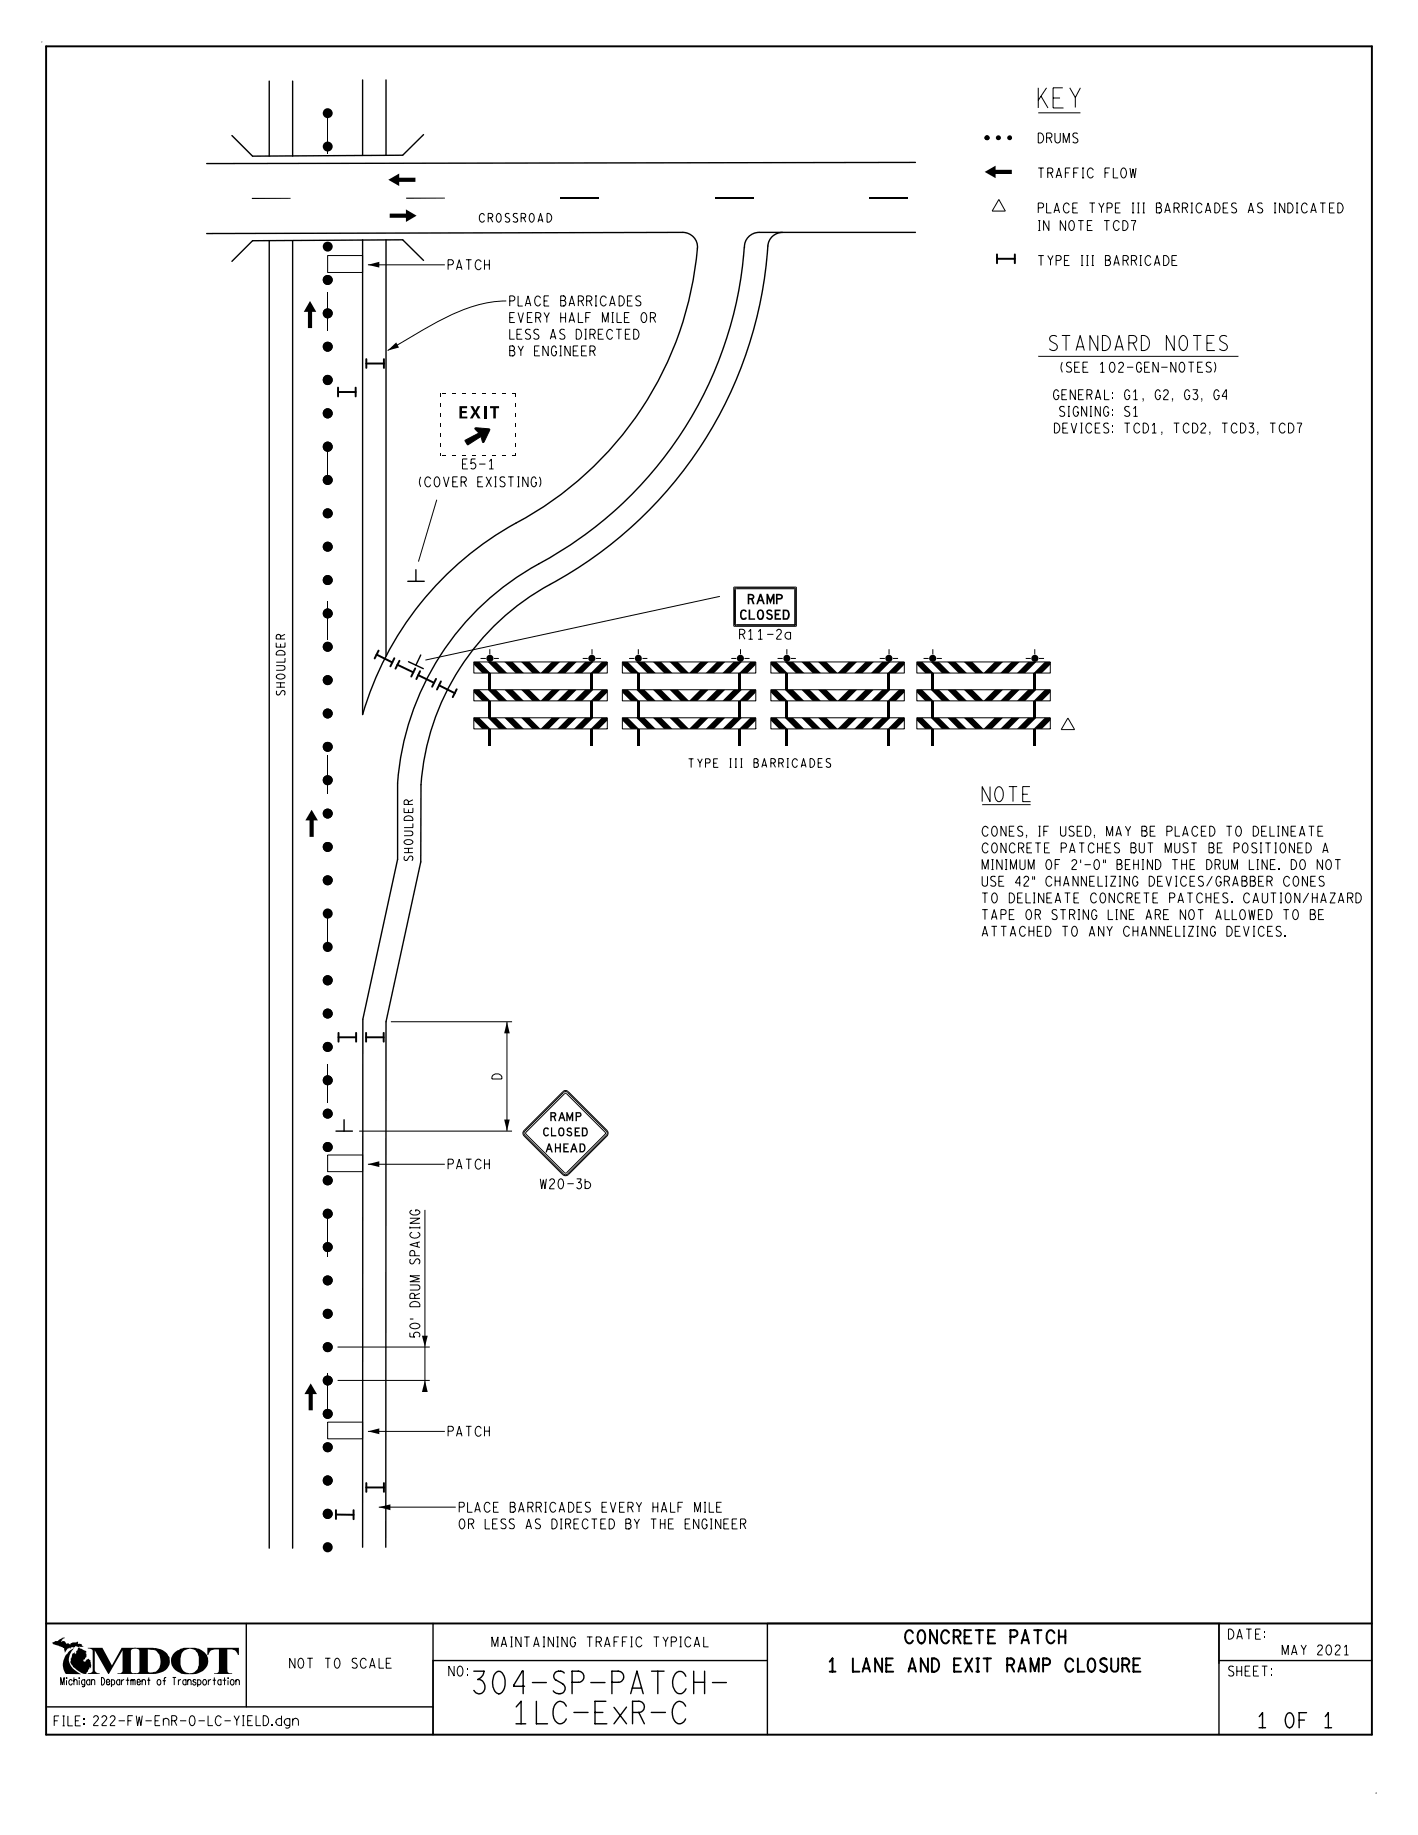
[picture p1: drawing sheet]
<svg xmlns="http://www.w3.org/2000/svg" width="216mm" height="279mm" viewBox="0 0 216 279" stroke-linecap="round" stroke-linejoin="round" font-family="sans-serif">
<g fill="none" stroke="#000" stroke-width=".3">
<path d="M7 7.1h201.9v257h-201.9zM151.8 39.4h2.7M151.8 38.7v1.4M154.5 38.7v1.4M51.5 59.7h2.7M51.5 59v1.4M54.2 59v1.4M55.8 55.4h2.7M55.8 54.7v1.3M58.5 54.7v1.3M57.3 99.7l2.4 1.2M57.6 99.1l-.6 1.2"/>
<path d="M60 100.2l-.6 1.3M60.5 101.2l2.4 1.2M60.8 100.6l-.6 1.2M63.2 101.8l-.6 1.2M63.7 102.8l2.4 1.2M64 102.2l-.6 1.2M66.4 103.4l-.6 1.2M66.9 104.4l2.4 1.2M67.1 103.8l-.6 1.2M69.5 105l-.6 1.2M51.5 157.9h2.7M51.5 157.3v1.3"/>
<path d="M54.2 157.3v1.3M55.7 157.9h2.7M55.7 157.3v1.3M58.4 157.3v1.3M51.2 230.6h2.6M51.2 229.9v1.4M53.8 229.9v1.4M55.8 225.8v1.4M55.8 226.5h2.7M58.5 225.8v1.4M7 247.2h201.9"/>
</g>
<g fill="#000">
<path d="M67 59.9l.1 .5zM67.3 59.9h.5zM68.8 59.9h.6zM70.4 59.9h.5zM71.9 59.9h.5zM73.4 59.9h.5zM74.9 59.9h.6zM76.4 59.9h.6zM78 59.9h.5zM78.5 59.9v.5zM67 69l.1 .4zM67 67.5l.1 .6z"/>
<path d="M67 66l.1 .5zM67 64.5l.1 .5zM67 63l.1 .5zM67 61.4l.1 .5zM67.3 69.4l.5 .1zM68.8 69.4l.6 .1zM70.4 69.4l.5 .1zM71.9 69.4l.5 .1zM73.4 69.4l.5 .1zM74.9 69.4l.6 .1zM76.4 69.4l.6 .1zM78 69.4l.5 .1z"/>
<path d="M78.5 69v.4zM78.5 67.5v.6zM78.5 66v.5zM78.5 64.5v.5zM78.5 63v.5zM78.5 61.4v.5z"/>
<path d="M59.3 32.5h2.5v-.6l1.6 .9-1.6 1v-.6h-2.5z" fill-rule="evenodd"/>
<path d="M59.1 27.4l1.7-1v.7h2.5v.6h-2.5v.6z" fill-rule="evenodd"/>
<path d="M47.2 45.8l1 1.7h-.7v2.5h-.6v-2.5h-.7z" fill-rule="evenodd"/>
<path d="M47.4 123.3l1 1.6h-.6v2.5h-.7v-2.5h-.6z" fill-rule="evenodd"/>
<path d="M47.3 210.6l1 1.7h-.7v2.4h-.6v-2.4h-.6z" fill-rule="evenodd"/>
<path d="M10.4 251.5l.9-.6a2.14 2.14 0 0 0 .1 3.4l.9 .6h-2.3a2.55 2.55 0 0 1 .4-3.4z" fill-rule="evenodd"/>
<path d="M7.9 250.2l.5-.3h.4l.3-.3a.75 .75 0 0 1 .8-.2h-.1a.49 .49 0 0 0-.4 .6l.1-.2v.1h.3l.3 .4a.39 .39 0 0 1 .6 .1l.1-.2 .2-.1h.6l.1-.1h.2v.3a.46 .46 0 0 1 .6 .2l.2 .3-.6-.1v.2a.64 .64 0 0 0-1 0l-.2-.1-.2 .2v-.1l-.3 .1v-.1l-.5 .7-.2-.7h-.1l-.1-.1-.3-.2v.2l-1.1-.5z" fill-rule="evenodd"/>
<path d="M11.9 250.9l.5 .1 .7 .4 .1 .2h-.1v.1l.1 .1v.5l-.3 .3-.2 .1 .1 .3h.2l.1-.3 .4-.1 .3 .2 .1 1.1-.1 .1-.1-.1-.2 .3h-.1v.3l-.2 .2v.2a3.5 3.5 0 0 1-2.3-1.4 .62 .62 0 0 1-.1-.8l-.1-.1 .1-.1 .3-.8h.2l.1-.2v.3l.1-.1-.1 .2 .2-.2v-.3l.3-.1-.1-.1z" fill-rule="evenodd"/>
<path d="M13.4 250.9h2.2l1.4 2.7 1.5-2.7h2.2v.1l-.6 .1-.2 .3v3.1l.2 .2 .6 .1v.1h-2.8v-.1l.6-.1 .2-.2v-3.2l-2.1 3.6h-.1l-2.1-3.6v3a.64 .64 0 0 0 .8 .5v.1h-1.8v-.1l.6-.2 .1-.2v-3l-.1-.3-.6-.1z" fill-rule="evenodd"/>
<path d="M20.5 250.9h3v.3l-1-.1v3.4a.88 .88 0 0 0 1 .1v.3h-3v-.1l.5-.1 .2-.2v-3.1l-.1-.3-.6-.1z" fill-rule="evenodd"/>
<path d="M23.5 250.9a2.2 2.2 0 0 1 2.4 2 1.89 1.89 0 0 1-1.8 1.9l-.6 .1v-.3h.1a1.69 1.69 0 0 0 .7-2.3v-.3l-.5-.6-.3-.2z" fill-rule="evenodd"/>
<path d="M26.6 251.6l.9-.6 .5-.1h.9v.1a1.38 1.38 0 0 0-1.4 1.5 1.68 1.68 0 0 0 1.4 2.3v.1a2.21 2.21 0 0 1-2-.5 1.79 1.79 0 0 1-.3-2.8z" fill-rule="evenodd"/>
<path d="M28.9 250.9a2.56 2.56 0 0 1 2.8 1.5 2.17 2.17 0 0 1-2.5 2.5h-.3v-.1a1.36 1.36 0 0 0 1.4-1.2v-1.3l-.3-.7a1.06 1.06 0 0 0-1.1-.6z" fill-rule="evenodd"/>
<path d="M31.6 250.9h4.8v1.1h-.2l-.2-.4a.78 .78 0 0 0-.7-.5h-.7v3.5a.63 .63 0 0 0 .7 .2v.1h-2.7v-.1l.5-.1 .2-.1v-3.5a1.27 1.27 0 0 0-1.4 .5l-.2 .4h-.1z" fill-rule="evenodd"/>
<circle cx="49.9" cy="17.2" r=".76"/>
<circle cx="49.9" cy="37.5" r=".75"/>
<circle cx="49.9" cy="22.3" r=".75"/>
<circle cx="150.3" cy="21" r=".38"/>
<circle cx="152" cy="21" r=".38"/>
<circle cx="153.7" cy="21" r=".38"/>
<circle cx="49.9" cy="42.6" r=".75"/>
<circle cx="49.9" cy="47.7" r=".75"/>
<circle cx="49.9" cy="52.8" r=".75"/>
<circle cx="49.9" cy="57.8" r=".77"/>
<circle cx="49.9" cy="78.2" r=".76"/>
<circle cx="49.9" cy="73.1" r=".76"/>
<circle cx="49.9" cy="68" r=".77"/>
<circle cx="49.9" cy="62.9" r=".77"/>
<circle cx="49.9" cy="98.5" r=".76"/>
<circle cx="49.9" cy="93.4" r=".76"/>
<circle cx="49.9" cy="88.3" r=".76"/>
<circle cx="49.9" cy="83.2" r=".76"/>
<circle cx="49.9" cy="118.8" r=".75"/>
<circle cx="49.9" cy="103.6" r=".75"/>
<circle cx="49.9" cy="113.7" r=".75"/>
<circle cx="49.9" cy="108.6" r=".75"/>
<circle cx="49.9" cy="123.9" r=".75"/>
<circle cx="49.9" cy="129" r=".75"/>
<circle cx="49.9" cy="134" r=".75"/>
<circle cx="49.9" cy="139.1" r=".77"/>
<circle cx="49.9" cy="154.3" r=".76"/>
<circle cx="49.9" cy="159.4" r=".76"/>
<circle cx="49.9" cy="149.3" r=".77"/>
<circle cx="49.9" cy="144.2" r=".77"/>
<circle cx="49.9" cy="174.6" r=".76"/>
<circle cx="49.9" cy="179.7" r=".76"/>
<circle cx="49.9" cy="164.5" r=".76"/>
<circle cx="49.9" cy="169.6" r=".76"/>
<circle cx="49.9" cy="184.8" r=".76"/>
<circle cx="49.9" cy="195" r=".77"/>
<circle cx="49.9" cy="195" r=".75"/>
<circle cx="49.9" cy="189.9" r=".75"/>
<circle cx="49.9" cy="210.2" r=".77"/>
<circle cx="49.9" cy="205.1" r=".77"/>
<circle cx="49.9" cy="200" r=".77"/>
<circle cx="49.9" cy="215.3" r=".77"/>
<circle cx="49.9" cy="235.6" r=".77"/>
<circle cx="49.9" cy="230.5" r=".77"/>
<circle cx="49.9" cy="225.4" r=".77"/>
<circle cx="49.9" cy="220.4" r=".77"/>
</g>
<g fill="none" stroke="#000" stroke-width=".21">
<path d="M41 12.3v11.5M44.6 12.3v11.5M55.2 12.2v11.4M58.8 12.2v11.4M31.5 35.6l72.5-.2a2.24 2.24 0 0 1 2.2 2.4 52.8 52.8 0 0 1-28.8 42.5 48.9 48.9 0 0 0-22.2 28.5v-72.3M41 36.7v199M44.6 36.7v199M58.8 36.5v63.4M64.5 39.7l-3.2-3.2-22.8 .2-3.2 3.1M64.5 20.5l-3.2 3.1-22.8 .2-3.2-3.2M113.3 37.7a59.9 59.9 0 0 1-32.6 48.9 41.6 41.6 0 0 0-20.2 32.6v11.6l-5.3 24.4v80.4M119.1 35.4a2.23 2.23 0 0 0-2.2 2.1 63.5 63.5 0 0 1-34.4 52.2 37.9 37.9 0 0 0-18.4 29.8v11.7l-5.3 24.4-.1 80"/>
<path d="M139.4 24.7l-107.9 .2M139.4 35.4h-23.8a2.23 2.23 0 0 0-2.3 2.3M62.1 88.5h2.5M63.3 86.7v1.8M64.1 99.7l-.8 1.6M62.2 100.8l2.3 1M51.2 172.2h2.5M52.4 170.5v1.7M7 259.9h58.9M37.5 247.2v12.7M65.9 247.2v16.9M65.9 252.8h50.9"/>
<path d="M185.6 247.2v16.9M185.6 252.8h23.3M185.7 247.2h-68.9v16.9"/>
</g>
<path d="M6.4 6.4h-.1M49.9 17.6v5.8M49.9 44.5v5.9M49.9 68v5.9M49.9 91.5v5.9M49.9 115v5.9M49.9 138.5v5.9M49.9 162v5.9M49.9 185.6v5.8M49.9 209.1v5.8M209.6 273h-.1" fill="none" stroke="#000" stroke-width=".15"/>
<path d="M38.3 30.2h5.9M61.8 30.2h5.9M85.4 30.1h5.8M108.9 30.1h5.9M132.4 30.1h5.9" fill="none" stroke="#000" stroke-width=".18"/>
<path d="M74.9 163.4h1.6v1h-1.6z" fill="#fff"/>
<g fill="none" stroke="#000" stroke-width=".15">
<path d="M74.6 98.8v.8M90.1 98.8v.8M97.2 98.8v.8M109.6 90.8l-44.8 9.7M112.7 98.8v.8M142 98.8v.8M157.6 98.8v.8M72.1 109.3h20.4v1.7h-20.4zM72.1 105h20.4v1.7h-20.4zM72.1 100.8h20.4v1.7h-20.4zM73.2 100.3h.8M75.2 100.3h.8"/>
<path d="M88.7 100.3h.8M90.7 100.3h.8M92.5 110.9v.1M94.8 109.3h20.3v1.7h-20.3zM94.8 105h20.3v1.7h-20.3zM94.8 100.8h20.3v1.7h-20.3zM95.8 100.3h.8M97.8 100.3h.8M111.3 100.3h.8M113.3 100.3h.8M115.1 110.9v.1M139.6 109.3h20.3v1.7h-20.3z"/>
<path d="M139.6 105h20.3v1.7h-20.3zM139.6 100.8h20.3v1.7h-20.3zM140.6 100.3h.8M142.6 100.3h.8M156.2 100.3h.8M158.2 100.3h.8M159.9 110.9v.1M59.5 155.6h18.5M77.2 155.6v16.6M54.7 172.2h23.3"/>
</g>
<g fill="#000">
<path d="M77.2 155.6l.4 1.7h-.8zM76.8 170.5h.8l-.4 1.7z"/>
<path d="M149.9 26.2l1.7-1v.7h2.5v.6h-2.5v.6z" fill-rule="evenodd"/>
<path d="M72.1 105h.9l1.7 1.7h-1.3l-1.3-1.3z" fill-rule="evenodd"/>
<path d="M72.1 100.8h.9l1.7 1.7h-1.3l-1.3-1.3z" fill-rule="evenodd"/>
<path d="M72.1 109.3h.9l1.7 1.7h-1.3l-1.3-1.3z" fill-rule="evenodd"/>
<path d="M74.3 105h1.2l1.7 1.7h-1.2z" fill-rule="evenodd"/>
<path d="M74.3 100.8h1.2l1.7 1.7h-1.2z" fill-rule="evenodd"/>
<path d="M74.3 109.3h1.2l1.7 1.7h-1.2z" fill-rule="evenodd"/>
<path d="M76.8 105h1.3l1.7 1.7h-1.3z" fill-rule="evenodd"/>
<path d="M76.8 100.8h1.3l1.7 1.7h-1.3z" fill-rule="evenodd"/>
<path d="M76.8 109.3h1.3l1.7 1.7h-1.3z" fill-rule="evenodd"/>
<path d="M79.3 105h1.3l1.7 1.7h-1.3z" fill-rule="evenodd"/>
<path d="M79.3 100.8h1.3l1.7 1.7h-1.3z" fill-rule="evenodd"/>
<path d="M79.3 109.3h1.3l1.7 1.7h-1.3z" fill-rule="evenodd"/>
<path d="M82.3 106.7l1.7-1.7h1.3l-1.7 1.7z" fill-rule="evenodd"/>
<path d="M82.3 102.5l1.7-1.7h1.3l-1.7 1.7z" fill-rule="evenodd"/>
<path d="M82.3 111l1.7-1.7h1.3l-1.7 1.7z" fill-rule="evenodd"/>
<path d="M84.8 106.7l1.7-1.7h1.3l-1.7 1.7z" fill-rule="evenodd"/>
<path d="M84.8 102.5l1.7-1.7h1.3l-1.7 1.7z" fill-rule="evenodd"/>
<path d="M84.8 111l1.7-1.7h1.3l-1.7 1.7z" fill-rule="evenodd"/>
<path d="M87.4 106.7l1.7-1.7h1.2l-1.6 1.7z" fill-rule="evenodd"/>
<path d="M87.4 102.5l1.7-1.7h1.2l-1.6 1.7z" fill-rule="evenodd"/>
<path d="M87.4 111l1.7-1.7h1.2l-1.6 1.7z" fill-rule="evenodd"/>
<path d="M91.6 105h.9v.4l-1.3 1.3h-1.3z" fill-rule="evenodd"/>
<path d="M91.6 100.8h.9v.4l-1.3 1.3h-1.3z" fill-rule="evenodd"/>
<path d="M91.6 109.3h.9v.4l-1.3 1.3h-1.3z" fill-rule="evenodd"/>
<path d="M94.8 105h.8l1.7 1.7h-1.3l-1.2-1.3z" fill-rule="evenodd"/>
<path d="M94.8 100.8h.8l1.7 1.7h-1.3l-1.2-1.3z" fill-rule="evenodd"/>
<path d="M94.8 109.3h.8l1.7 1.7h-1.3l-1.2-1.3z" fill-rule="evenodd"/>
<path d="M96.9 105h1.2l1.7 1.7h-1.2z" fill-rule="evenodd"/>
<path d="M96.9 100.8h1.2l1.7 1.7h-1.2z" fill-rule="evenodd"/>
<path d="M96.9 109.3h1.2l1.7 1.7h-1.2z" fill-rule="evenodd"/>
<path d="M99.4 105h1.3l1.7 1.7h-1.3z" fill-rule="evenodd"/>
<path d="M99.4 100.8h1.3l1.7 1.7h-1.3z" fill-rule="evenodd"/>
<path d="M99.4 109.3h1.3l1.7 1.7h-1.3z" fill-rule="evenodd"/>
<path d="M102 105h1.2l1.7 1.7h-1.3z" fill-rule="evenodd"/>
<path d="M102 100.8h1.2l1.7 1.7h-1.3z" fill-rule="evenodd"/>
<path d="M102 109.3h1.2l1.7 1.7h-1.3z" fill-rule="evenodd"/>
<path d="M104.9 106.7l1.7-1.7h1.3l-1.7 1.7z" fill-rule="evenodd"/>
<path d="M104.9 102.5l1.7-1.7h1.3l-1.7 1.7z" fill-rule="evenodd"/>
<path d="M104.9 111l1.7-1.7h1.3l-1.7 1.7z" fill-rule="evenodd"/>
<path d="M107.5 106.7l1.6-1.7h1.3l-1.7 1.7z" fill-rule="evenodd"/>
<path d="M107.5 102.5l1.6-1.7h1.3l-1.7 1.7z" fill-rule="evenodd"/>
<path d="M107.5 111l1.6-1.7h1.3l-1.7 1.7z" fill-rule="evenodd"/>
<path d="M110 106.7l1.7-1.7h1.3l-1.7 1.7z" fill-rule="evenodd"/>
<path d="M110 102.5l1.7-1.7h1.3l-1.7 1.7z" fill-rule="evenodd"/>
<path d="M110 111l1.7-1.7h1.3l-1.7 1.7z" fill-rule="evenodd"/>
<path d="M114.2 105h.9v.4l-1.3 1.3h-1.3z" fill-rule="evenodd"/>
<path d="M114.2 100.8h.9v.4l-1.3 1.3h-1.3z" fill-rule="evenodd"/>
<path d="M114.2 109.3h.9v.4l-1.3 1.3h-1.3z" fill-rule="evenodd"/>
<path d="M139.6 105h.8l1.7 1.7h-1.2l-1.3-1.3z" fill-rule="evenodd"/>
<path d="M139.6 100.8h.8l1.7 1.7h-1.2l-1.3-1.3z" fill-rule="evenodd"/>
<path d="M139.6 109.3h.8l1.7 1.7h-1.2l-1.3-1.3z" fill-rule="evenodd"/>
<path d="M141.7 105h1.3l1.7 1.7h-1.3z" fill-rule="evenodd"/>
<path d="M141.7 100.8h1.3l1.7 1.7h-1.3z" fill-rule="evenodd"/>
<path d="M141.7 109.3h1.3l1.7 1.7h-1.3z" fill-rule="evenodd"/>
<path d="M144.3 105h1.2l1.7 1.7h-1.3z" fill-rule="evenodd"/>
<path d="M144.3 100.8h1.2l1.7 1.7h-1.3z" fill-rule="evenodd"/>
<path d="M144.3 109.3h1.2l1.7 1.7h-1.3z" fill-rule="evenodd"/>
<path d="M146.8 105h1.3l1.7 1.7h-1.3z" fill-rule="evenodd"/>
<path d="M146.8 100.8h1.3l1.7 1.7h-1.3z" fill-rule="evenodd"/>
<path d="M146.8 109.3h1.3l1.7 1.7h-1.3z" fill-rule="evenodd"/>
<path d="M149.8 106.7l1.6-1.7h1.3l-1.7 1.7z" fill-rule="evenodd"/>
<path d="M149.8 102.5l1.6-1.7h1.3l-1.7 1.7z" fill-rule="evenodd"/>
<path d="M149.8 111l1.6-1.7h1.3l-1.7 1.7z" fill-rule="evenodd"/>
<path d="M152.3 106.7l1.7-1.7h1.3l-1.7 1.7z" fill-rule="evenodd"/>
<path d="M152.3 102.5l1.7-1.7h1.3l-1.7 1.7z" fill-rule="evenodd"/>
<path d="M152.3 111l1.7-1.7h1.3l-1.7 1.7z" fill-rule="evenodd"/>
<path d="M154.8 106.7l1.7-1.7h1.3l-1.7 1.7z" fill-rule="evenodd"/>
<path d="M154.8 102.5l1.7-1.7h1.3l-1.7 1.7z" fill-rule="evenodd"/>
<path d="M154.8 111l1.7-1.7h1.3l-1.7 1.7z" fill-rule="evenodd"/>
<path d="M159.1 105h.8v.4l-1.3 1.3h-1.2z" fill-rule="evenodd"/>
<path d="M159.1 100.8h.8v.4l-1.3 1.3h-1.2z" fill-rule="evenodd"/>
<path d="M159.1 109.3h.8v.4l-1.3 1.3h-1.2z" fill-rule="evenodd"/>
<circle cx="74.6" cy="100.2" r=".54"/>
<circle cx="90.1" cy="100.2" r=".55"/>
<circle cx="97.2" cy="100.2" r=".54"/>
<circle cx="112.7" cy="100.2" r=".55"/>
<circle cx="142" cy="100.2" r=".55"/>
<circle cx="157.6" cy="100.2" r=".54"/>
</g>
<g fill="none" stroke="#000" stroke-width=".32">
<path d="M74.6 102.5v2.5M74.6 106.7v2.6M74.6 111v2.5M90 102.5v2.5M90 106.7v2.6M90 111v2.5M97.2 102.5v2.5M97.2 106.7v2.6M97.2 111v2.5M112.6 102.5v2.5M112.6 106.7v2.6M112.6 111v2.5"/>
<path d="M142 102.5v2.5M142 106.7v2.6M142 111v2.5M157.5 102.5v2.5M157.5 106.7v2.6M157.5 111v2.5"/>
</g>
<path d="M157.1 12.4h8.4v5h-8.4z" fill="#fff"/>
<g fill="none" stroke="#000" stroke-width=".15">
<path d="M158.1 17.2h6.4M49.9 38.9h5.3v2.6h-5.3zM152.1 30.4l1 1.7h-2zM56 40.3h11.7M77.1 45.8a22.6 22.6 0 0 0-10.6 3.3l-7.5 4.3M66.5 76.1l-2.8 9.4M72.3 65.2l2.2 .1 .1 .2-1 1.9-.2-.1-.2-.8-2 1.3-.4-.7 2.1-1.2-.6-.6zM111.7 89.4h9.5v6h-9.5zM112 89.5h9l.1 .3v5.3l-.2 .2-8.9-.1-.2-.2v-5.2zM112 89.7h9v5.4h-9zM119.8 98.8v.8M135.4 98.8v.8"/>
<path d="M117.4 109.3h20.3v1.7h-20.3zM117.4 105h20.3v1.7h-20.3zM117.4 100.8h20.3v1.7h-20.3zM118.4 100.3h.8M120.4 100.3h.8M133.9 100.3h.8M136 100.3h.7M137.7 110.9v.1M162.6 109.3l1 1.8h-2zM49.9 175.9h5.3v2.5h-5.3zM56 177.3h11.7M79.8 172.1l5.9-5.9a.58 .58 0 0 1 .8 0l5.9 5.9a.64 .64 0 0 1 0 .9l-5.9 5.9a.64 .64 0 0 1-.8 0l-5.9-5.9a.58 .58 0 0 1 0-.9z"/>
<path d="M79.9 172.2l5.9-5.9 .4-.1 6.1 6 .1 .5-6 6.1-.4 .1-6.1-6-.1-.2zM80.1 172.4l6-5.9 6.1 6-6.1 6.1-6-5.9z"/>
</g>
<g fill="#000">
<path d="M56 40.3l1.7-.4v.8zM59 53.4l1.3-1.3 .4 .8zM56 177.3l1.7-.5v.9z"/>
<path d="M72.3 65.2l2.2 .1 .1 .2-1 1.9-.2-.1-.2-.8-2 1.3-.4-.7 2.1-1.2-.6-.6z" fill-rule="evenodd"/>
<path d="M117.4 105h.8l1.7 1.7h-1.3l-1.2-1.3z" fill-rule="evenodd"/>
<path d="M117.4 100.8h.8l1.7 1.7h-1.3l-1.2-1.3z" fill-rule="evenodd"/>
<path d="M117.4 109.3h.8l1.7 1.7h-1.3l-1.2-1.3z" fill-rule="evenodd"/>
<path d="M119.5 105h1.3l1.6 1.7h-1.2z" fill-rule="evenodd"/>
<path d="M119.5 100.8h1.3l1.6 1.7h-1.2z" fill-rule="evenodd"/>
<path d="M119.5 109.3h1.3l1.6 1.7h-1.2z" fill-rule="evenodd"/>
<path d="M122 105h1.3l1.7 1.7h-1.3z" fill-rule="evenodd"/>
<path d="M122 100.8h1.3l1.7 1.7h-1.3z" fill-rule="evenodd"/>
<path d="M122 109.3h1.3l1.7 1.7h-1.3z" fill-rule="evenodd"/>
<path d="M124.6 105h1.2l1.7 1.7h-1.2z" fill-rule="evenodd"/>
<path d="M124.6 100.8h1.2l1.7 1.7h-1.2z" fill-rule="evenodd"/>
<path d="M124.6 109.3h1.2l1.7 1.7h-1.2z" fill-rule="evenodd"/>
<path d="M127.5 106.7l1.7-1.7h1.3l-1.7 1.7z" fill-rule="evenodd"/>
<path d="M127.5 102.5l1.7-1.7h1.3l-1.7 1.7z" fill-rule="evenodd"/>
<path d="M127.5 111l1.7-1.7h1.3l-1.7 1.7z" fill-rule="evenodd"/>
<path d="M130.1 106.7l1.7-1.7h1.2l-1.7 1.7z" fill-rule="evenodd"/>
<path d="M130.1 102.5l1.7-1.7h1.2l-1.7 1.7z" fill-rule="evenodd"/>
<path d="M130.1 111l1.7-1.7h1.2l-1.7 1.7z" fill-rule="evenodd"/>
<path d="M132.6 106.7l1.7-1.7h1.3l-1.7 1.7z" fill-rule="evenodd"/>
<path d="M132.6 102.5l1.7-1.7h1.3l-1.7 1.7z" fill-rule="evenodd"/>
<path d="M132.6 111l1.7-1.7h1.3l-1.7 1.7z" fill-rule="evenodd"/>
<path d="M136.8 105h.9v.4l-1.3 1.3h-1.3z" fill-rule="evenodd"/>
<path d="M136.8 100.8h.9v.4l-1.3 1.3h-1.3z" fill-rule="evenodd"/>
<path d="M136.8 109.3h.9v.4l-1.3 1.3h-1.3z" fill-rule="evenodd"/>
<circle cx="119.8" cy="100.2" r=".54"/>
<circle cx="135.3" cy="100.2" r=".55"/>
</g>
<path d="M119.8 102.5v2.5M119.8 106.7v2.6M119.8 111v2.5M135.2 102.5v2.5M135.2 106.7v2.6M135.2 111v2.5" fill="none" stroke="#000" stroke-width=".32"/>
<path d="M61.9 183.7h2.5v20.4h-2.5z" fill="#fff"/>
<path d="M158.1 54.3h30.5M64.7 184.2v26.8M49.9 216.5h5.3v2.6h-5.3zM51.4 210.2h14M51.4 205.1h14M56 217.9h11.7M57.7 229.5h11.7" fill="none" stroke="#000" stroke-width=".15"/>
<path d="M56 217.9l1.7-.4v.9zM64.7 210.2l.4 1.7h-.9zM64.2 203.4h.9l-.4 1.7zM57.7 229.5l1.7-.4v.8z" fill="#000"/>
<g fill="#fff">
<path d="M149 140.5h47.3v2.6h-47.3z"/>
<path d="M149 138h54.8v2.5h-54.8z"/>
<path d="M149 135.5h58.8v2.5h-58.8z"/>
<path d="M149 132.9h54.9v2.5h-54.9z"/>
<path d="M149 130.4h55.6v2.5h-55.6z"/>
<path d="M149 127.8h53.7v2.6h-53.7z"/>
<path d="M149 125.3h54.7v2.5h-54.7z"/>
<path d="M148.8 119h8.9v3.8h-8.9z"/>
</g>
<path d="M149.5 122.5h7.4" fill="none" stroke="#000" stroke-width=".15"/>
<g font-size="3.4">
<text x="72.1" y="257.9">304-SP-PATCH-</text>
<text x="78.4" y="262.5">1LC-ExR-C</text>
</g>
<text font-size="3" x="158.1" y="16.4">KEY</text>
<g font-size="2.3">
<text x="159.8" y="53.4">STANDARD NOTES</text>
<text x="149.5" y="122.1">NOTE</text>
<text x="191.6" y="263.1">1 OF 1</text>
</g>
<g font-size="2">
<text x="131" y="250.2">CONCRETE PATCH</text>
<text x="122.1" y="254.5">1 LANE AND EXIT RAMP CLOSURE</text>
</g>
<text font-size="1.9" x="69.6" y="63.7">EXIT</text>
<g font-size="1.6">
<text x="112.7" y="94.4">CLOSED</text>
<text x="113.8" y="92">RAMP</text>
</g>
<g font-size="1.5">
<text x="158.1" y="21.8">DRUMS</text>
<text x="158.1" y="27.1">TRAFFIC FLOW</text>
<text x="158.1" y="35.1">IN NOTE TCD7</text>
<text x="158.1" y="32.4">PLACE TYPE III BARRICADES AS INDICATED</text>
<text x="68.2" y="41.1">PATCH</text>
<text x="158.1" y="40.4">TYPE III BARRICADE</text>
<text x="77.6" y="46.6">PLACE BARRICADES</text>
<text x="77.6" y="51.7">LESS AS DIRECTED</text>
<text x="77.6" y="49.1">EVERY HALF MILE OR</text>
<text x="77.6" y="54.2">BY ENGINEER</text>
<text x="161.5" y="56.7">(SEE 102-GEN-NOTES)</text>
<text x="159.9" y="65.9">DEVICES: TCD1, TCD2, TCD3, TCD7</text>
<text x="160.4" y="60.9">GENERAL: G1, G2, G3, G4</text>
<text x="161.3" y="63.4">SIGNING: S1</text>
<text x="70.4" y="71.4">E5-1</text>
<text x="63.9" y="74.1">(COVER EXISTING)</text>
<text x="112.6" y="97.3">R11-2a</text>
<text x="149.5" y="129.9">CONCRETE PATCHES BUT MUST BE POSITIONED A</text>
<text x="149.5" y="127.3">CONES, IF USED, MAY BE PLACED TO DELINEATE</text>
<text x="149.5" y="137.5">TO DELINEATE CONCRETE PATCHES. CAUTION/HAZARD</text>
<text x="149.5" y="134.9">USE 42&quot; CHANNELIZING DEVICES/GRABBER CONES</text>
<text x="149.5" y="132.4">MINIMUM OF 2'-0&quot; BEHIND THE DRUM LINE. DO NOT</text>
<text x="149.5" y="142.6">ATTACHED TO ANY CHANNELIZING DEVICES.</text>
<text x="149.5" y="140">TAPE OR STRING LINE ARE NOT ALLOWED TO BE</text>
<text x="76.4" y="164.3" transform="rotate(-90 76.4 164.3)">D</text>
<text x="68.2" y="178">PATCH</text>
<text x="82.3" y="181">W20-3b</text>
<text x="63.9" y="186.3" transform="rotate(-90 63.9 186.3)">NG</text>
<text x="63.9" y="192.5" transform="rotate(-90 63.9 192.5)">SPACI</text>
<text x="63.9" y="203.6" transform="rotate(-90 63.9 203.6)">50' DRUM</text>
<text x="68.2" y="218.7">PATCH</text>
<text x="69.9" y="232.8">OR LESS AS DIRECTED BY THE ENGINEER</text>
<text x="69.9" y="230.2">PLACE BARRICADES EVERY HALF MILE</text>
<text x="74.9" y="250.8">MAINTAINING TRAFFIC TYPICAL</text>
<text x="187" y="249.6">DATE:</text>
<text x="194.6" y="252">MAY 2021</text>
<text x="41.9" y="254">NOT TO SCALE</text>
<text x="68.3" y="255.2">NO:</text>
<text x="187" y="255.2">SHEET:</text>
<text x="8.3" y="262.8">FILE:222-FW-EnR-O-LC-YIELD.dgn</text>
</g>
<g font-size="1.4">
<text x="82.7" y="173">CLOSED</text>
<text x="83.8" y="170.7">RAMP</text>
<text x="83" y="175.5">AHEAD</text>
</g>
<g font-size="1.3">
<text x="73" y="33.8">CROSSROAD</text>
<text x="43.4" y="105.8" transform="rotate(-90 43.4 105.8)">SHOULDER</text>
<text x="104.9" y="116.9">TYPE III BARRICADES</text>
<text x="62.9" y="131" transform="rotate(-90 62.9 131)">SHOULDER</text>
</g>
<text font-size="1.1" x="9.2" y="256.6">Michigan Department of Transportation</text>
</svg>
